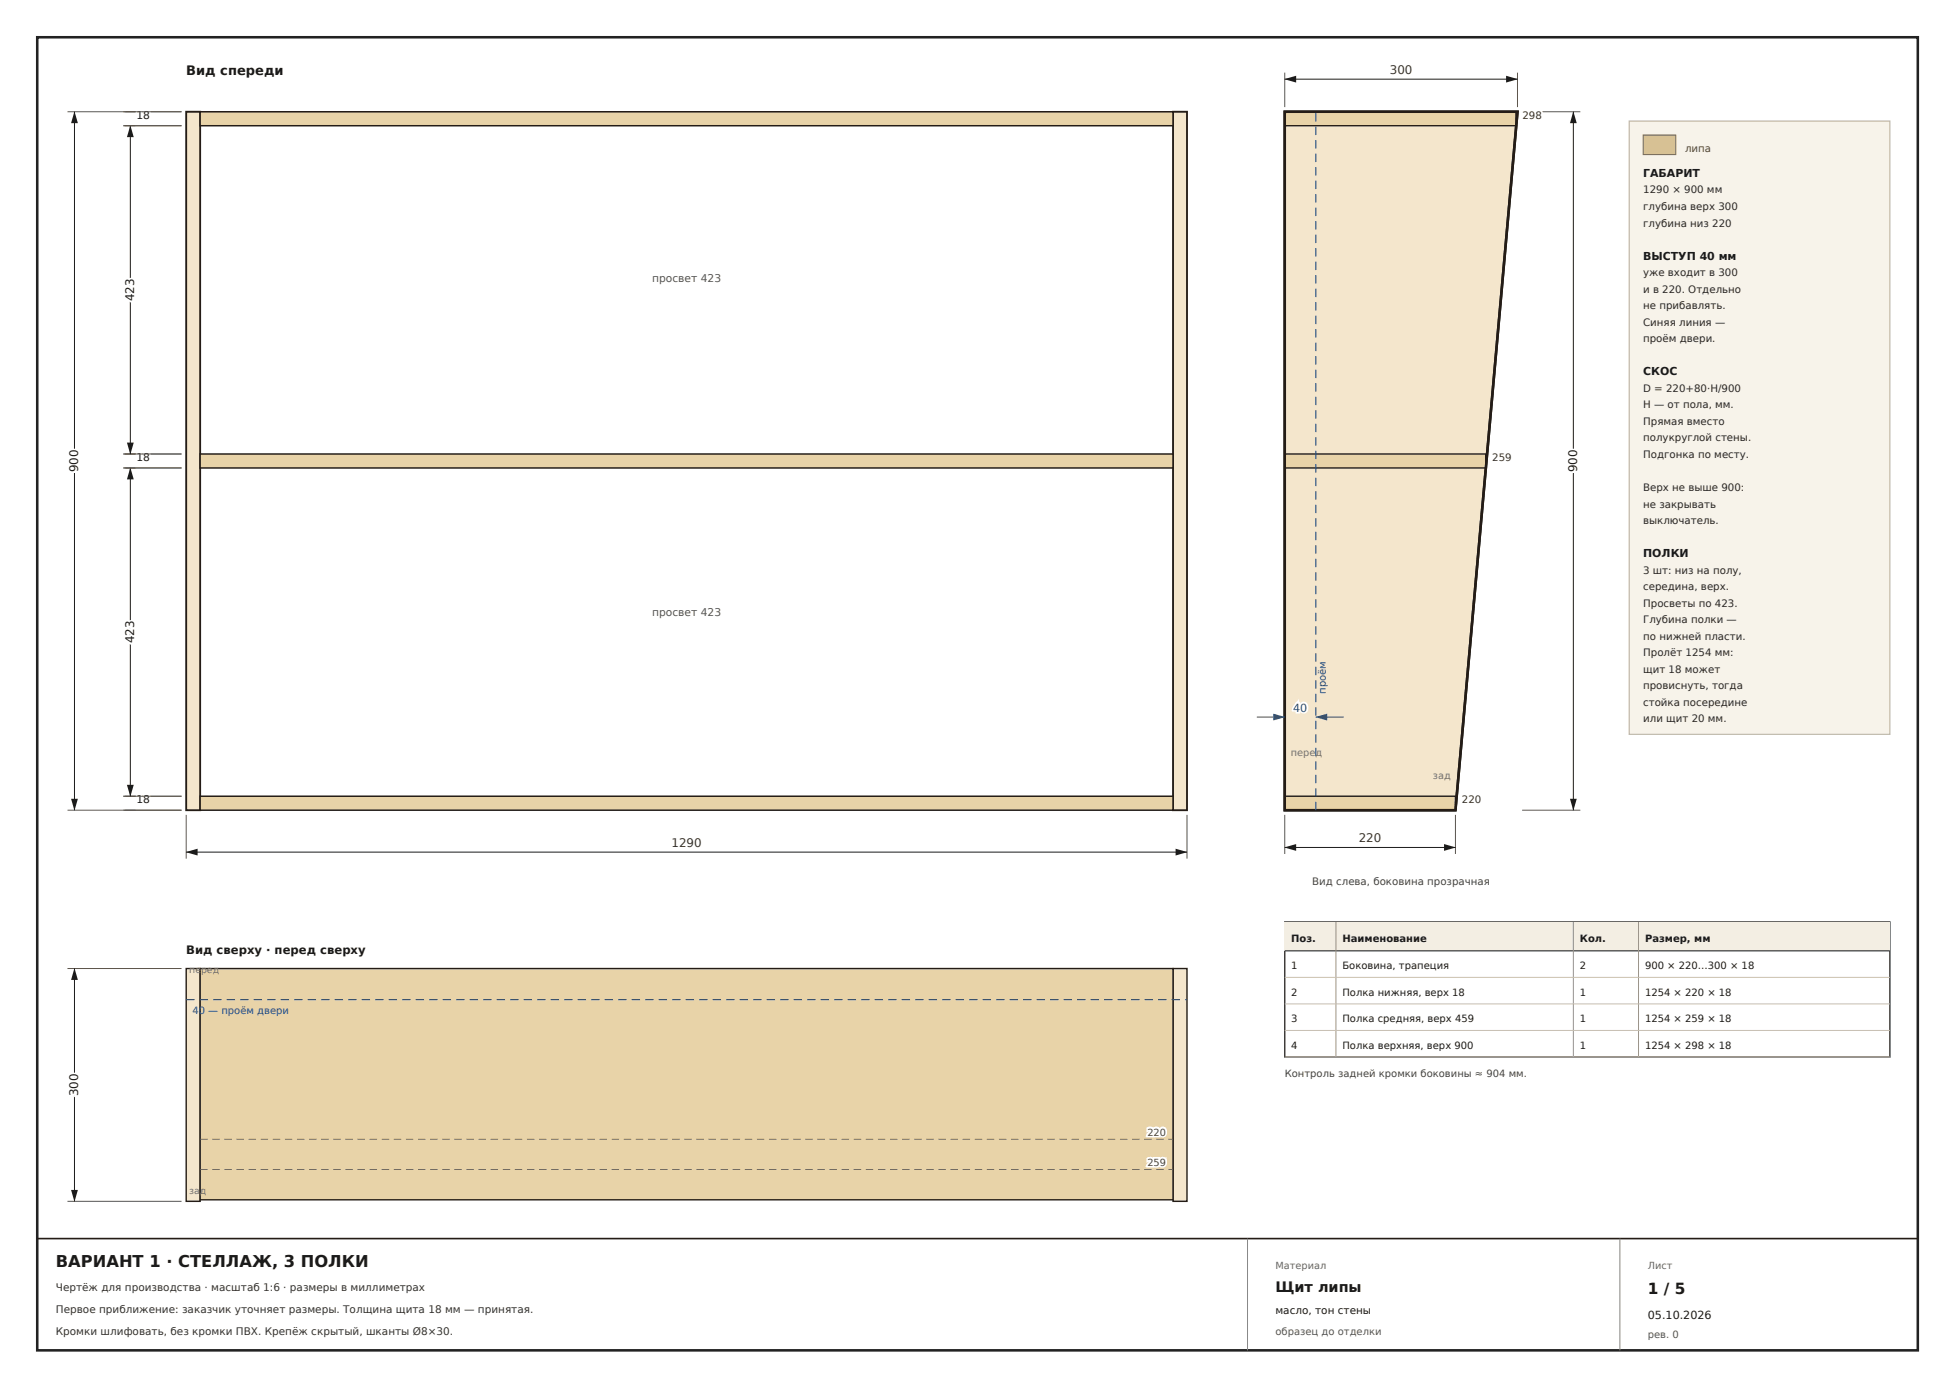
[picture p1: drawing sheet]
<svg xmlns="http://www.w3.org/2000/svg" width="420mm" height="297mm" viewBox="0 0 420 297" stroke-linecap="round" stroke-linejoin="round" font-family="sans-serif">
<path d="M0 0h419.9v297.1h-419.9z" fill="#d9d3c8"/>
<path d="M8 8h404v282h-404z" fill="none" stroke="#222" stroke-width=".55"/>
<path d="M8 266h404" fill="none" stroke="#241c16" stroke-width=".35"/>
<path d="M268 266v24M348 266v24" fill="none" stroke="#888" stroke-width=".21"/>
<path d="M40 24h3v150h-3z" fill="#f4e6cc"/>
<path d="M40 24h3v150h-3z" fill="none" stroke="#241c16" stroke-width=".4"/>
<path d="M252 24h3v150h-3z" fill="#f4e6cc"/>
<path d="M252 24h3v150h-3z" fill="none" stroke="#241c16" stroke-width=".4"/>
<path d="M43 171h209v3h-209z" fill="#e8d3a8"/>
<path d="M43 171h209v3h-209z" fill="none" stroke="#241c16" stroke-width=".32"/>
<path d="M43 97.5h209v3h-209z" fill="#e8d3a8"/>
<path d="M43 97.5h209v3h-209z" fill="none" stroke="#241c16" stroke-width=".32"/>
<path d="M43 24h209v3h-209z" fill="#e8d3a8"/>
<path d="M43 24h209v3h-209z" fill="none" stroke="#241c16" stroke-width=".32"/>
<path d="M26.5 100.5h12.5M26.5 171h12.5M26.5 174h12.5" fill="none" stroke="#5c564e" stroke-width=".21"/>
<path d="M28 100.5v70.5" fill="none" stroke="#1b1b1b" stroke-width=".21"/>
<g fill="#1b1b1b">
<path d="M28 100.4l.7 2.5h-1.4z"/>
<path d="M27.3 168.5h1.4l-.7 2.6z"/>
</g>
<path d="M26.5 27h12.5M26.5 97.5h12.5M26.5 100.5h12.5" fill="none" stroke="#5c564e" stroke-width=".21"/>
<path d="M28 27v70.5" fill="none" stroke="#1b1b1b" stroke-width=".21"/>
<g fill="#1b1b1b">
<path d="M28 26.9l.7 2.6h-1.4z"/>
<path d="M27.3 95h1.4l-.7 2.6z"/>
</g>
<path d="M14.5 24h24.5M26.5 27h12.5M14.5 174h24.5" fill="none" stroke="#5c564e" stroke-width=".21"/>
<path d="M16 24v150" fill="none" stroke="#1b1b1b" stroke-width=".21"/>
<g fill="#1b1b1b">
<path d="M16 23.9l.7 2.6h-1.4z"/>
<path d="M15.3 171.5h1.4l-.7 2.6z"/>
</g>
<path d="M40 175v9.4M255 175v9.4" fill="none" stroke="#5c564e" stroke-width=".21"/>
<path d="M40 183h215" fill="none" stroke="#1b1b1b" stroke-width=".21"/>
<g fill="#1b1b1b">
<path d="M39.9 183l2.5-.7v1.4z"/>
<path d="M252.5 182.3l2.6 .7-2.6 .7z"/>
</g>
<path d="M276 24h50l-13.3 150h-36.7z" fill="#f4e6cc"/>
<path d="M276 24h50l-13.3 150h-36.7z" fill="none" stroke="#241c16" stroke-width=".55"/>
<path d="M276 171h36.7v3h-36.7z" fill="#e8d3a8"/>
<path d="M276 171h36.7v3h-36.7z" fill="none" stroke="#241c16" stroke-width=".3"/>
<path d="M276 97.5h43.2v3h-43.2z" fill="#e8d3a8"/>
<path d="M276 97.5h43.2v3h-43.2z" fill="none" stroke="#241c16" stroke-width=".3"/>
<path d="M276 24h49.7v3h-49.7z" fill="#e8d3a8"/>
<path d="M276 24h49.7v3h-49.7z" fill="none" stroke="#241c16" stroke-width=".3"/>
<path d="M276 24h50l-13.3 150h-36.7z" fill="none" stroke="#241c16" stroke-width=".55"/>
<path d="M282.5 172.2h.3v1.8h-.3zM282.5 169.3h.3v1.8h-.3zM282.5 166.4h.3v1.8h-.3zM282.5 163.5h.3v1.8h-.3zM282.5 160.6h.3v1.8h-.3zM282.5 157.7h.3v1.8h-.3zM282.5 154.8h.3v1.8h-.3zM282.5 151.9h.3v1.8h-.3zM282.5 149h.3v1.8h-.3zM282.5 146.1h.3v1.8h-.3zM282.5 143.2h.3v1.8h-.3zM282.5 140.3h.3v1.8h-.3zM282.5 137.4h.3v1.8h-.3zM282.5 134.5h.3v1.8h-.3zM282.5 131.6h.3v1.8h-.3zM282.5 128.7h.3v1.8h-.3zM282.5 125.8h.3v1.8h-.3zM282.5 122.9h.3v1.8h-.3zM282.5 120h.3v1.8h-.3zM282.5 117.1h.3v1.8h-.3zM282.5 114.2h.3v1.8h-.3zM282.5 111.3h.3v1.8h-.3zM282.5 108.4h.3v1.8h-.3zM282.5 105.5h.3v1.8h-.3zM282.5 102.6h.3v1.8h-.3zM282.5 99.7h.3v1.8h-.3zM282.5 96.8h.3v1.8h-.3zM282.5 93.9h.3v1.8h-.3zM282.5 91h.3v1.8h-.3zM282.5 88.1h.3v1.8h-.3zM282.5 85.2h.3v1.8h-.3zM282.5 82.3h.3v1.8h-.3zM282.5 79.4h.3v1.8h-.3zM282.5 76.5h.3v1.8h-.3zM282.5 73.6h.3v1.8h-.3zM282.5 70.7h.3v1.8h-.3zM282.5 67.8h.3v1.8h-.3zM282.5 64.9h.3v1.8h-.3zM282.5 62h.3v1.8h-.3zM282.5 59.1h.3v1.8h-.3zM282.5 56.2h.3v1.8h-.3zM282.5 53.3h.3v1.8h-.3zM282.5 50.4h.3v1.8h-.3zM282.5 47.5h.3v1.8h-.3zM282.5 44.6h.3v1.8h-.3zM282.5 41.7h.3v1.8h-.3zM282.5 38.8h.3v1.8h-.3zM282.5 35.9h.3v1.8h-.3zM282.5 33h.3v1.8h-.3zM282.5 30.1h.3v1.8h-.3zM282.5 27.2h.3v1.8h-.3zM282.5 24.3h.3v1.8h-.3z" fill="#1d4e89"/>
<path d="M270 154h6" fill="none" stroke="#1d4e89" stroke-width=".21"/>
<path d="M273.5 153.3l2.6 .7-2.6 .7z" fill="#1d4e89"/>
<path d="M282.7 154h6" fill="none" stroke="#1d4e89" stroke-width=".21"/>
<path d="M282.6 154l2.5-.7v1.4z" fill="#1d4e89"/>
<path d="M276 15.6v7.4M326 15.6v7.4" fill="none" stroke="#5c564e" stroke-width=".21"/>
<path d="M276 17h50" fill="none" stroke="#1b1b1b" stroke-width=".21"/>
<g fill="#1b1b1b">
<path d="M275.9 17l2.5-.7v1.4z"/>
<path d="M323.5 16.3l2.6 .7-2.6 .7z"/>
</g>
<path d="M276 175v8.4M312.7 175v8.4" fill="none" stroke="#5c564e" stroke-width=".21"/>
<path d="M276 182h36.7" fill="none" stroke="#1b1b1b" stroke-width=".21"/>
<g fill="#1b1b1b">
<path d="M275.9 182l2.5-.7v1.4z"/>
<path d="M310.2 181.3l2.6 .7-2.6 .7z"/>
</g>
<path d="M327 24h12.5M327 174h12.5" fill="none" stroke="#5c564e" stroke-width=".21"/>
<path d="M338 24v150" fill="none" stroke="#1b1b1b" stroke-width=".21"/>
<g fill="#1b1b1b">
<path d="M338 23.9l.7 2.6h-1.4z"/>
<path d="M337.3 171.5h1.4l-.7 2.6z"/>
</g>
<path d="M40 208h3v50h-3z" fill="#f4e6cc"/>
<path d="M40 208h3v50h-3z" fill="none" stroke="#241c16" stroke-width=".3"/>
<path d="M252 208h3v50h-3z" fill="#f4e6cc"/>
<path d="M252 208h3v50h-3z" fill="none" stroke="#241c16" stroke-width=".3"/>
<path d="M43 208h209v49.7h-209z" fill="#e8d3a8"/>
<path d="M43 208h209v49.7h-209z" fill="none" stroke="#241c16" stroke-width=".3"/>
<g fill="#6a6258">
<path d="M43 244.6h1.6v.2h-1.6zM45.6 244.6h1.6v.2h-1.6zM48.2 244.6h1.6v.2h-1.6zM50.8 244.6h1.6v.2h-1.6zM53.4 244.6h1.6v.2h-1.6zM56 244.6h1.6v.2h-1.6zM58.6 244.6h1.6v.2h-1.6zM61.2 244.6h1.6v.2h-1.6zM63.8 244.6h1.6v.2h-1.6zM66.4 244.6h1.6v.2h-1.6zM69 244.6h1.6v.2h-1.6zM71.6 244.6h1.6v.2h-1.6zM74.2 244.6h1.6v.2h-1.6zM76.8 244.6h1.6v.2h-1.6zM79.4 244.6h1.6v.2h-1.6zM82 244.6h1.6v.2h-1.6zM84.6 244.6h1.6v.2h-1.6zM87.2 244.6h1.6v.2h-1.6zM89.8 244.6h1.6v.2h-1.6zM92.4 244.6h1.6v.2h-1.6zM95 244.6h1.6v.2h-1.6zM97.6 244.6h1.6v.2h-1.6zM100.2 244.6h1.6v.2h-1.6zM102.8 244.6h1.6v.2h-1.6zM105.4 244.6h1.6v.2h-1.6zM108 244.6h1.6v.2h-1.6zM110.6 244.6h1.6v.2h-1.6zM113.2 244.6h1.6v.2h-1.6zM115.8 244.6h1.6v.2h-1.6zM118.4 244.6h1.6v.2h-1.6zM121 244.6h1.6v.2h-1.6zM123.6 244.6h1.6v.2h-1.6zM126.2 244.6h1.6v.2h-1.6zM128.8 244.6h1.6v.2h-1.6zM131.4 244.6h1.6v.2h-1.6zM134 244.6h1.6v.2h-1.6zM136.6 244.6h1.6v.2h-1.6zM139.2 244.6h1.6v.2h-1.6zM141.8 244.6h1.6v.2h-1.6zM144.4 244.6h1.6v.2h-1.6zM147 244.6h1.6v.2h-1.6zM149.6 244.6h1.6v.2h-1.6zM152.2 244.6h1.6v.2h-1.6zM154.8 244.6h1.6v.2h-1.6zM157.4 244.6h1.6v.2h-1.6zM160 244.6h1.6v.2h-1.6zM162.6 244.6h1.6v.2h-1.6zM165.2 244.6h1.6v.2h-1.6zM167.8 244.6h1.6v.2h-1.6zM170.4 244.6h1.6v.2h-1.6zM173 244.6h1.6v.2h-1.6zM175.6 244.6h1.6v.2h-1.6zM178.2 244.6h1.6v.2h-1.6zM180.8 244.6h1.6v.2h-1.6zM183.4 244.6h1.6v.2h-1.6zM186 244.6h1.6v.2h-1.6zM188.6 244.6h1.6v.2h-1.6zM191.2 244.6h1.6v.2h-1.6zM193.8 244.6h1.6v.2h-1.6zM196.4 244.6h1.6v.2h-1.6zM199 244.6h1.6v.2h-1.6zM201.6 244.6h1.6v.2h-1.6zM204.2 244.6h1.6v.2h-1.6zM206.8 244.6h1.6v.2h-1.6zM209.4 244.6h1.6v.2h-1.6zM212 244.6h1.6v.2h-1.6zM214.6 244.6h1.6v.2h-1.6zM217.2 244.6h1.6v.2h-1.6zM219.8 244.6h1.6v.2h-1.6zM222.4 244.6h1.6v.2h-1.6zM225 244.6h1.6v.2h-1.6zM227.6 244.6h1.6v.2h-1.6zM230.2 244.6h1.6v.2h-1.6zM232.8 244.6h1.6v.2h-1.6zM235.4 244.6h1.6v.2h-1.6zM238 244.6h1.6v.2h-1.6zM240.6 244.6h1.6v.2h-1.6zM243.2 244.6h1.6v.2h-1.6zM245.8 244.6h1.6v.2h-1.6zM248.4 244.6h1.6v.2h-1.6zM251 244.6h1v.2h-1z"/>
<path d="M43 251.1h1.6v.2h-1.6zM45.6 251.1h1.6v.2h-1.6zM48.2 251.1h1.6v.2h-1.6zM50.8 251.1h1.6v.2h-1.6zM53.4 251.1h1.6v.2h-1.6zM56 251.1h1.6v.2h-1.6zM58.6 251.1h1.6v.2h-1.6zM61.2 251.1h1.6v.2h-1.6zM63.8 251.1h1.6v.2h-1.6zM66.4 251.1h1.6v.2h-1.6zM69 251.1h1.6v.2h-1.6zM71.6 251.1h1.6v.2h-1.6zM74.2 251.1h1.6v.2h-1.6zM76.8 251.1h1.6v.2h-1.6zM79.4 251.1h1.6v.2h-1.6zM82 251.1h1.6v.2h-1.6zM84.6 251.1h1.6v.2h-1.6zM87.2 251.1h1.6v.2h-1.6zM89.8 251.1h1.6v.2h-1.6zM92.4 251.1h1.6v.2h-1.6zM95 251.1h1.6v.2h-1.6zM97.6 251.1h1.6v.2h-1.6zM100.2 251.1h1.6v.2h-1.6zM102.8 251.1h1.6v.2h-1.6zM105.4 251.1h1.6v.2h-1.6zM108 251.1h1.6v.2h-1.6zM110.6 251.1h1.6v.2h-1.6zM113.2 251.1h1.6v.2h-1.6zM115.8 251.1h1.6v.2h-1.6zM118.4 251.1h1.6v.2h-1.6zM121 251.1h1.6v.2h-1.6zM123.6 251.1h1.6v.2h-1.6zM126.2 251.1h1.6v.2h-1.6zM128.8 251.1h1.6v.2h-1.6zM131.4 251.1h1.6v.2h-1.6zM134 251.1h1.6v.2h-1.6zM136.6 251.1h1.6v.2h-1.6zM139.2 251.1h1.6v.2h-1.6zM141.8 251.1h1.6v.2h-1.6zM144.4 251.1h1.6v.2h-1.6zM147 251.1h1.6v.2h-1.6zM149.6 251.1h1.6v.2h-1.6zM152.2 251.1h1.6v.2h-1.6zM154.8 251.1h1.6v.2h-1.6zM157.4 251.1h1.6v.2h-1.6zM160 251.1h1.6v.2h-1.6zM162.6 251.1h1.6v.2h-1.6zM165.2 251.1h1.6v.2h-1.6zM167.8 251.1h1.6v.2h-1.6zM170.4 251.1h1.6v.2h-1.6zM173 251.1h1.6v.2h-1.6zM175.6 251.1h1.6v.2h-1.6zM178.2 251.1h1.6v.2h-1.6zM180.8 251.1h1.6v.2h-1.6zM183.4 251.1h1.6v.2h-1.6zM186 251.1h1.6v.2h-1.6zM188.6 251.1h1.6v.2h-1.6zM191.2 251.1h1.6v.2h-1.6zM193.8 251.1h1.6v.2h-1.6zM196.4 251.1h1.6v.2h-1.6zM199 251.1h1.6v.2h-1.6zM201.6 251.1h1.6v.2h-1.6zM204.2 251.1h1.6v.2h-1.6zM206.8 251.1h1.6v.2h-1.6zM209.4 251.1h1.6v.2h-1.6zM212 251.1h1.6v.2h-1.6zM214.6 251.1h1.6v.2h-1.6zM217.2 251.1h1.6v.2h-1.6zM219.8 251.1h1.6v.2h-1.6zM222.4 251.1h1.6v.2h-1.6zM225 251.1h1.6v.2h-1.6zM227.6 251.1h1.6v.2h-1.6zM230.2 251.1h1.6v.2h-1.6zM232.8 251.1h1.6v.2h-1.6zM235.4 251.1h1.6v.2h-1.6zM238 251.1h1.6v.2h-1.6zM240.6 251.1h1.6v.2h-1.6zM243.2 251.1h1.6v.2h-1.6zM245.8 251.1h1.6v.2h-1.6zM248.4 251.1h1.6v.2h-1.6zM251 251.1h1v.2h-1z"/>
</g>
<path d="M40 214.5h1.8v.3h-1.8zM42.9 214.5h1.8v.3h-1.8zM45.8 214.5h1.8v.3h-1.8zM48.7 214.5h1.8v.3h-1.8zM51.6 214.5h1.8v.3h-1.8zM54.5 214.5h1.8v.3h-1.8zM57.4 214.5h1.8v.3h-1.8zM60.3 214.5h1.8v.3h-1.8zM63.2 214.5h1.8v.3h-1.8zM66.1 214.5h1.8v.3h-1.8zM69 214.5h1.8v.3h-1.8zM71.9 214.5h1.8v.3h-1.8zM74.8 214.5h1.8v.3h-1.8zM77.7 214.5h1.8v.3h-1.8zM80.6 214.5h1.8v.3h-1.8zM83.5 214.5h1.8v.3h-1.8zM86.4 214.5h1.8v.3h-1.8zM89.3 214.5h1.8v.3h-1.8zM92.2 214.5h1.8v.3h-1.8zM95.1 214.5h1.8v.3h-1.8zM98 214.5h1.8v.3h-1.8zM100.9 214.5h1.8v.3h-1.8zM103.8 214.5h1.8v.3h-1.8zM106.7 214.5h1.8v.3h-1.8zM109.6 214.5h1.8v.3h-1.8zM112.5 214.5h1.8v.3h-1.8zM115.4 214.5h1.8v.3h-1.8zM118.3 214.5h1.8v.3h-1.8zM121.2 214.5h1.8v.3h-1.8zM124.1 214.5h1.8v.3h-1.8zM127 214.5h1.8v.3h-1.8zM129.9 214.5h1.8v.3h-1.8zM132.8 214.5h1.8v.3h-1.8zM135.7 214.5h1.8v.3h-1.8zM138.6 214.5h1.8v.3h-1.8zM141.5 214.5h1.8v.3h-1.8zM144.4 214.5h1.8v.3h-1.8zM147.3 214.5h1.8v.3h-1.8zM150.2 214.5h1.8v.3h-1.8zM153.1 214.5h1.8v.3h-1.8zM156 214.5h1.8v.3h-1.8zM158.9 214.5h1.8v.3h-1.8zM161.8 214.5h1.8v.3h-1.8zM164.7 214.5h1.8v.3h-1.8zM167.6 214.5h1.8v.3h-1.8zM170.5 214.5h1.8v.3h-1.8zM173.4 214.5h1.8v.3h-1.8zM176.3 214.5h1.8v.3h-1.8zM179.2 214.5h1.8v.3h-1.8zM182.1 214.5h1.8v.3h-1.8zM185 214.5h1.8v.3h-1.8zM187.9 214.5h1.8v.3h-1.8zM190.8 214.5h1.8v.3h-1.8zM193.7 214.5h1.8v.3h-1.8zM196.6 214.5h1.8v.3h-1.8zM199.5 214.5h1.8v.3h-1.8zM202.4 214.5h1.8v.3h-1.8zM205.3 214.5h1.8v.3h-1.8zM208.2 214.5h1.8v.3h-1.8zM211.1 214.5h1.8v.3h-1.8zM214 214.5h1.8v.3h-1.8zM216.9 214.5h1.8v.3h-1.8zM219.8 214.5h1.8v.3h-1.8zM222.7 214.5h1.8v.3h-1.8zM225.6 214.5h1.8v.3h-1.8zM228.5 214.5h1.8v.3h-1.8zM231.4 214.5h1.8v.3h-1.8zM234.3 214.5h1.8v.3h-1.8zM237.2 214.5h1.8v.3h-1.8zM240.1 214.5h1.8v.3h-1.8zM243 214.5h1.8v.3h-1.8zM245.9 214.5h1.8v.3h-1.8zM248.8 214.5h1.8v.3h-1.8zM251.7 214.5h1.8v.3h-1.8zM254.6 214.5h.4v.3h-.4z" fill="#1d4e89"/>
<path d="M14.5 208h24.5M14.5 258h24.5" fill="none" stroke="#5c564e" stroke-width=".21"/>
<path d="M16 208v50" fill="none" stroke="#1b1b1b" stroke-width=".21"/>
<g fill="#1b1b1b">
<path d="M16 207.9l.7 2.5h-1.4z"/>
<path d="M15.3 255.5h1.4l-.7 2.6z"/>
</g>
<path d="M350 26h56v131.7h-56z" fill="#f7f3ea"/>
<path d="M350 26h56v131.7h-56z" fill="none" stroke="#c2b59f" stroke-width=".25"/>
<path d="M353 29h7v4.2h-7z" fill="#e0c48a"/>
<path d="M353 29h7v4.2h-7z" fill="none" stroke="#8d7040" stroke-width=".21"/>
<path d="M276 198h130v29h-130z" fill="#fff"/>
<path d="M276 198h130v29h-130z" fill="none" stroke="#333" stroke-width=".3"/>
<path d="M276 198h130v6.2h-130z" fill="#f3eee3"/>
<path d="M276 204.2h130" fill="none" stroke="#333" stroke-width=".25"/>
<path d="M287 198v29M338 198v29M352 198v29" fill="none" stroke="#9a9186" stroke-width=".21"/>
<path d="M276 209.9h130M276 215.6h130M276 221.3h130M276 227h130" fill="none" stroke="#c8bfb2" stroke-width=".21"/>
<text font-size="3.5" fill="#1a1a1a" x="12" y="272.2">ВАРИАНТ 1 · СТЕЛЛАЖ, 3 ПОЛКИ</text>
<text font-size="3.3" fill="#1a1a1a" x="354" y="278">1 / 5</text>
<text font-size="3.1" fill="#1a1a1a" x="274" y="277.4">Щит липы</text>
<text font-size="2.8" fill="#1a1a1a" x="40" y="16">Вид спереди</text>
<g font-size="2.5" fill="#fff">
<text x="298.6" y="15.8">300</text>
<text x="28.8" y="64.7" transform="rotate(-90 28.8 64.7)">423</text>
<text x="16.8" y="101.4" transform="rotate(-90 16.8 101.4)">900</text>
<text x="338.8" y="101.4" transform="rotate(-90 338.8 101.4)">900</text>
<text x="28.8" y="138.2" transform="rotate(-90 28.8 138.2)">423</text>
<text x="144.3" y="181.8">1290</text>
<text x="291.9" y="180.8">220</text>
<text x="16.8" y="235.4" transform="rotate(-90 16.8 235.4)">300</text>
</g>
<text font-size="2.5" fill="#1a1a1a" x="40" y="204.8">Вид сверху · перед сверху</text>
<text font-size="2.4" fill="#fff" x="277.8" y="152.8">40</text>
<text font-size="2.4" fill="#1a1a1a" x="354" y="283.2">05.10.2026</text>
<g font-size="2.3" fill="#fff">
<text x="29.3" y="25.5">18</text>
<text x="140.1" y="60.7">просвет423</text>
<text x="29.3" y="99">18</text>
<text x="140.1" y="132.3">просвет423</text>
<text x="29.3" y="172.5">18</text>
</g>
<g font-size="2.3" fill="#1a1a1a">
<text x="353" y="38">ГАБАРИТ</text>
<text x="353" y="55.7">ВЫСТУП 40 мм</text>
<text x="353" y="80.6">СКОС</text>
<text x="353" y="119.6">ПОЛКИ</text>
</g>
<g font-size="2.3" fill="#555">
<text x="140.1" y="60.7">просвет 423</text>
<text x="140.1" y="132.3">просвет 423</text>
</g>
<g font-size="2.2" fill="#fff">
<text x="327.1" y="25.5">298</text>
<text x="320.6" y="99">259</text>
<text x="314.1" y="172.5">220</text>
</g>
<text font-size="2.2" fill="#5a4630" x="362" y="32.6">липа</text>
<g font-size="2.2" fill="#2c2822">
<text x="353" y="41.5">1290 × 900 мм</text>
<text x="353" y="45.1">глубина верх 300</text>
<text x="353" y="48.6">глубина низ 220</text>
<text x="353" y="59.3">уже входит в 300</text>
<text x="353" y="62.8">и в 220. Отдельно</text>
<text x="353" y="66.4">не прибавлять.</text>
<text x="353" y="69.9">Синяя линия —</text>
<text x="353" y="73.5">проём двери.</text>
<text x="353" y="84.1">D = 220+80·H/900</text>
<text x="353" y="87.7">H — от пола, мм.</text>
<text x="353" y="91.2">Прямая вместо</text>
<text x="353" y="94.8">полукруглой стены.</text>
<text x="353" y="98.3">Подгонка по месту.</text>
<text x="353" y="105.4">Верх не выше 900:</text>
<text x="353" y="109">не закрывать</text>
<text x="353" y="112.5">выключатель.</text>
<text x="353" y="123.2">3 шт: низ на полу,</text>
<text x="353" y="126.7">середина, верх.</text>
<text x="353" y="130.3">Просветы по 423.</text>
<text x="353" y="133.8">Глубина полки —</text>
<text x="353" y="137.4">по нижней пласти.</text>
<text x="353" y="140.9">Пролёт 1254 мм:</text>
<text x="353" y="144.5">щит 18 может</text>
<text x="353" y="148">провиснуть, тогда</text>
<text x="353" y="151.6">стойка посередине</text>
<text x="353" y="155.1">или щит 20 мм.</text>
</g>
<text font-size="2.2" fill="#444" x="281.9" y="190">Вид слева, боковина прозрачная</text>
<g font-size="2.2" fill="#333">
<text x="12" y="277.2">Чертёж для производства · масштаб 1:6 · размеры в миллиметрах</text>
<text x="12" y="282">Первое приближение: заказчик уточняет размеры. Толщина щита 18 мм — принятая.</text>
<text x="12" y="286.6">Кромки шлифовать, без кромки ПВХ. Крепёж скрытый, шканты Ø8×30.</text>
</g>
<text font-size="2.2" fill="#1a1a1a" x="274" y="282.2">масло, тон стены</text>
<g font-size="2.1" fill="#1d4e89">
<text x="284.8" y="149" transform="rotate(-90 284.8 149)">проём</text>
<text x="41.3" y="217.8">40 — проём двери</text>
</g>
<g font-size="2.1" fill="#7a7268">
<text x="277.3" y="162.3">перед</text>
<text x="307.8" y="167.3">зад</text>
</g>
<g font-size="2.1" fill="#1a1a1a">
<text x="277.4" y="202.3">Поз.</text>
<text x="288.4" y="202.3">Наименование</text>
<text x="339.4" y="202.3">Кол.</text>
<text x="353.4" y="202.3">Размер, мм</text>
<text x="277.4" y="208.2">1</text>
<text x="288.4" y="208.2">Боковина, трапеция</text>
<text x="339.4" y="208.2">2</text>
<text x="353.4" y="208.2">900 × 220…300 × 18</text>
<text x="277.4" y="213.9">2</text>
<text x="288.4" y="213.9">Полка нижняя, верх 18</text>
<text x="339.4" y="213.9">1</text>
<text x="353.4" y="213.9">1254 × 220 × 18</text>
<text x="277.4" y="219.6">3</text>
<text x="288.4" y="219.6">Полка средняя, верх 459</text>
<text x="339.4" y="219.6">1</text>
<text x="353.4" y="219.6">1254 × 259 × 18</text>
<text x="277.4" y="225.3">4</text>
<text x="288.4" y="225.3">Полка верхняя, верх 900</text>
<text x="339.4" y="225.3">1</text>
<text x="353.4" y="225.3">1254 × 298 × 18</text>
</g>
<text font-size="2.1" fill="#444" x="276" y="231.2">Контроль задней кромки боковины ≈ 904 мм.</text>
<g font-size="2.1" fill="#fff">
<text x="246.5" y="243.9">220</text>
<text x="246.5" y="250.4">2</text>
</g>
<g font-size="2.1" fill="#4a433c">
<text x="246.5" y="243.9">22</text>
<text x="246.5" y="250.4">259</text>
</g>
<g font-size="2.1" fill="#666">
<text x="274" y="272.5">Материал</text>
<text x="354" y="272.5">Лист</text>
</g>
<g font-size="2.1" fill="#555">
<text x="274" y="286.6">образец до отделки</text>
<text x="354" y="287.4">рев. 0</text>
</g>
<g font-size="2" fill="#7a7268">
<text x="40.7" y="209">пе</text>
<text x="43.2" y="209">ред</text>
<text x="40.7" y="256.5">зад</text>
</g>
</svg>
